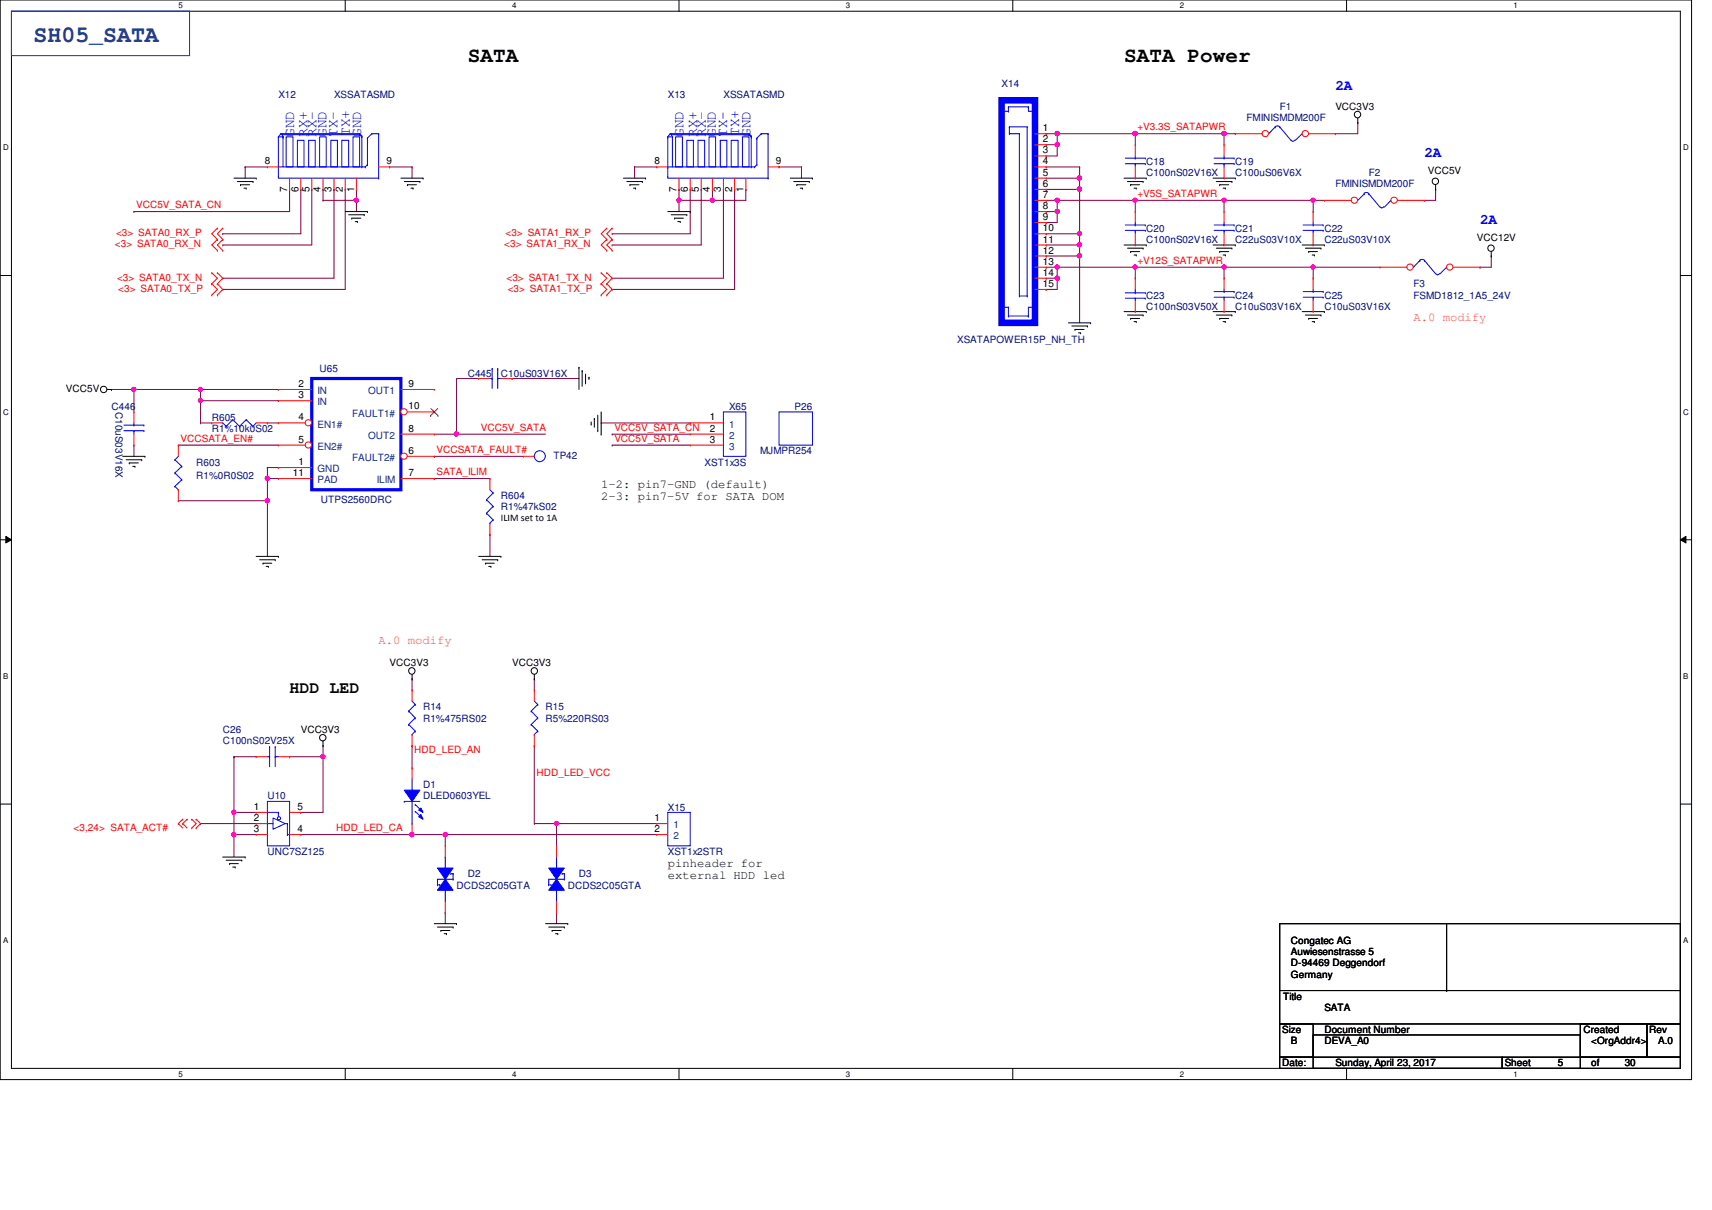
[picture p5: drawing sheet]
<svg xmlns="http://www.w3.org/2000/svg" width="297mm" height="210mm" viewBox="0 0 297 210" stroke-linecap="round" stroke-linejoin="round" font-family="sans-serif">
<path d="M0 0h293.5v187.3h-293.5zM2 1.9h289.5v183.4h-289.5z" fill="none" stroke="#000" stroke-width=".17"/>
<g fill="#fff">
<path d="M30.9 .2h.8v1.5h-.8z"/>
<path d="M30.9 185.5h.8v1.6h-.8z"/>
</g>
<path d="M59.9 0v1.9M59.9 185.3v2" fill="none" stroke="#000" stroke-width=".17"/>
<g fill="#fff">
<path d="M88.9 .2h.7v1.5h-.7z"/>
<path d="M88.9 185.5h.7v1.6h-.7z"/>
</g>
<path d="M117.8 0v1.9M117.8 185.3v2" fill="none" stroke="#000" stroke-width=".17"/>
<g fill="#fff">
<path d="M146.8 .2h.7v1.5h-.7z"/>
<path d="M146.8 185.5h.7v1.6h-.7z"/>
</g>
<path d="M175.7 0v1.9M175.7 185.3v2" fill="none" stroke="#000" stroke-width=".17"/>
<g fill="#fff">
<path d="M204.7 .2h.7v1.5h-.7z"/>
<path d="M204.7 185.5h.7v1.6h-.7z"/>
</g>
<path d="M233.6 0v1.9M233.6 185.3v2" fill="none" stroke="#000" stroke-width=".17"/>
<g fill="#fff">
<path d="M262.6 .2h.8v1.5h-.8z"/>
<path d="M262.6 185.5h.8v1.6h-.8z"/>
<path d="M.5 24.8h1v1.6h-1z"/>
<path d="M292.1 24.8h.9v1.6h-.9z"/>
<path d="M.5 70.7h1v1.5h-1z"/>
<path d="M292.1 70.7h.9v1.5h-.9z"/>
</g>
<path d="M0 47.8h2M291.5 47.8h2" fill="none" stroke="#000" stroke-width=".17"/>
<g fill="#fff">
<path d="M.5 116.5h.9v1.6h-.9z"/>
<path d="M292.1 116.5h.8v1.6h-.8z"/>
</g>
<path d="M0 93.6h2M1 93l1 .6-1 .6zM291.5 93.6l1-.6v1.2zM291.5 93.6h2" fill="none" stroke="#000" stroke-width=".17"/>
<path d="M1 93l1 .6-1 .6zM291.5 93.6l1-.6v1.2z" fill="#000"/>
<g fill="#fff">
<path d="M.5 162.4h.9v1.5h-.9z"/>
<path d="M292.1 162.4h.8v1.5h-.8z"/>
</g>
<path d="M0 139.5h2M291.5 139.5h2" fill="none" stroke="#000" stroke-width=".17"/>
<path d="M2 1.9h30.9v7.8h-30.9z" fill="none" stroke="#004080" stroke-width=".17"/>
<path d="M40.6 144.8h.1M40.6 140.9h.1M40.6 140.9v7.8M40.6 140.9h3.8M40.6 144.8h3.8" fill="none" stroke="#800040" stroke-width=".17"/>
<circle cx="40.6" cy="144.8" r=".38" fill="#f0f"/>
<circle cx="40.6" cy="144.8" r=".38" fill="none" stroke="#f0f" stroke-width=".17"/>
<circle cx="40.6" cy="140.9" r=".37" fill="#f0f"/>
<circle cx="40.6" cy="140.9" r=".37" fill="none" stroke="#f0f" stroke-width=".17"/>
<g fill="none" stroke="#800040" stroke-width=".17">
<path d="M40.6 131.3h.1M40.6 131.3v9.6M40.6 131.3h3.8M50.2 131.3h.1M50.2 131.3h5.8M56 131.3h.1M56 131.3v9.6h-3.8M92.7 129.4h.1M92.7 129.4v13.5M34.8 142.9h.1M34.8 142.9h9.6M52.2 140.9h.1"/>
<path d="M52.2 144.8h19.3M71.5 144.8h.1M92.7 142.9h.1M92.7 142.9h3.9"/>
</g>
<circle cx="56" cy="131.2" r=".37" fill="#f0f"/>
<circle cx="56" cy="131.2" r=".37" fill="none" stroke="#f0f" stroke-width=".17"/>
<g fill="none" stroke="#800040" stroke-width=".17">
<path d="M42.5 29h.1M42.5 29v1.9M42.5 29h3.9M50.2 32.9h.1M50.2 32.9v3.8M52.2 32.9h.1M52.2 32.9v7.7h-13.6M54.1 32.9h.1M54.1 32.9v9.6h-15.5M56 32.9h.1M56 34.8h.1M56 32.9v1.9"/>
<path d="M58 32.9h.1M58 32.9v15.4h-19.4M59.9 32.9h.1M59.9 32.9v17.3h-21.3M61.8 32.9h.1M61.8 32.9v1.9h-5.8M67.6 29h.1M67.6 29h3.9M71.5 29h.1M71.5 29v1.9M38.6 40.6h.1M38.6 42.5h.1"/>
<path d="M38.6 48.3h.1M38.6 50.2h.1M71.5 117.8h.1M71.5 117.8v1.9M56 129.4h.1M56 129.4v1.9M71.5 129.4h.1M71.5 129.4v3.8"/>
</g>
<circle cx="61.8" cy="34.7" r=".37" fill="#f0f"/>
<circle cx="61.8" cy="34.7" r=".37" fill="none" stroke="#f0f" stroke-width=".17"/>
<path d="M117.8 34.8h.1M117.8 32.9h.1M117.8 34.8h11.6M117.8 32.9v1.9M123.6 32.9h.1M123.6 34.8h.1M123.6 32.9v1.9" fill="none" stroke="#800040" stroke-width=".17"/>
<circle cx="123.6" cy="34.7" r=".37" fill="#f0f"/>
<circle cx="123.6" cy="34.7" r=".37" fill="none" stroke="#f0f" stroke-width=".17"/>
<g fill="none" stroke="#800040" stroke-width=".17">
<path d="M110.1 29h.1M110.1 29v1.9M110.1 29h3.9M117.8 34.8h.1M117.8 34.8v1.9M119.8 32.9h.1M119.8 32.9v7.7h-13.6M121.7 32.9h.1M121.7 32.9v9.6h-15.5M125.5 32.9h.1M125.5 32.9v15.4h-19.3M127.5 32.9h.1"/>
<path d="M127.5 32.9v17.3h-21.3M129.4 32.9h.1M129.4 32.9v1.9M135.2 29h.1M135.2 29h3.9M139.1 29h.1M139.1 29v1.9M106.2 40.6h.1M106.2 42.5h.1M106.2 48.3h.1M106.2 50.2h.1"/>
</g>
<circle cx="117.8" cy="34.7" r=".37" fill="#f0f"/>
<circle cx="117.8" cy="34.7" r=".37" fill="none" stroke="#f0f" stroke-width=".17"/>
<path d="M181.5 42.5h.1M181.5 42.5h5.8M92.7 117.8h.1M92.7 117.8v1.9" fill="none" stroke="#800040" stroke-width=".17"/>
<circle cx="187.3" cy="42.5" r=".38" fill="#f0f"/>
<circle cx="187.3" cy="42.5" r=".38" fill="none" stroke="#f0f" stroke-width=".17"/>
<g fill="none" stroke="#800040" stroke-width=".17">
<path d="M181.5 23.2h.1M181.5 27.1h.1M181.5 23.2h1.9M183.4 25.1h.1M183.4 25.1v2h-1.9M197 34.8h.1M197 34.8h15.4M197 34.8v1.9M212.4 34.8h.1M212.4 34.8v1.9M227.8 34.8h.1M227.8 34.8v1.9"/>
<path d="M227.8 34.8h2M235.6 21.3h.1M235.6 21.3v1.9M181.5 44.4h.1M187.3 40.6h.1M187.3 42.5h.1M187.3 40.6v3.8h-5.8"/>
</g>
<circle cx="183.4" cy="25.1" r=".37" fill="#f0f"/>
<circle cx="183.4" cy="25.1" r=".37" fill="none" stroke="#f0f" stroke-width=".17"/>
<path d="M183.4 23.2h.1M183.4 23.2h13.6" fill="none" stroke="#800040" stroke-width=".17"/>
<circle cx="196.9" cy="23.2" r=".38" fill="#f0f"/>
<circle cx="196.9" cy="23.2" r=".38" fill="none" stroke="#f0f" stroke-width=".17"/>
<circle cx="183.4" cy="23.2" r=".38" fill="#f0f"/>
<circle cx="183.4" cy="23.2" r=".38" fill="none" stroke="#f0f" stroke-width=".17"/>
<g fill="none" stroke="#800040" stroke-width=".17">
<path d="M181.5 25.1h.1M181.5 34.8h.1M181.5 38.6h.1M181.5 25.1h1.9M181.5 34.8h1.9M183.4 36.7h.1M183.4 36.7v1.9h-1.9M197 23.2h.1M197 23.2v1.9M212.4 23.2h.1M212.4 23.2h1.9M212.4 23.2v1.9"/>
<path d="M249.1 32.9h.1M249.1 32.9v1.9"/>
</g>
<circle cx="183.4" cy="36.7" r=".37" fill="#f0f"/>
<circle cx="183.4" cy="36.7" r=".37" fill="none" stroke="#f0f" stroke-width=".17"/>
<path d="M183.4 34.8h.1M183.4 34.8h13.6" fill="none" stroke="#800040" stroke-width=".17"/>
<circle cx="196.9" cy="34.7" r=".37" fill="#f0f"/>
<circle cx="196.9" cy="34.7" r=".37" fill="none" stroke="#f0f" stroke-width=".17"/>
<circle cx="183.4" cy="34.7" r=".37" fill="#f0f"/>
<circle cx="183.4" cy="34.7" r=".37" fill="none" stroke="#f0f" stroke-width=".17"/>
<path d="M181.5 36.7h.1M181.5 36.7h1.9M181.5 46.4h.1M181.5 50.2h.1M181.5 46.4h1.9M183.4 48.3h.1M183.4 48.3v1.9h-1.9M258.7 44.4h.1M258.7 44.4v2" fill="none" stroke="#800040" stroke-width=".17"/>
<circle cx="183.4" cy="48.3" r=".38" fill="#f0f"/>
<circle cx="183.4" cy="48.3" r=".38" fill="none" stroke="#f0f" stroke-width=".17"/>
<path d="M183.4 46.4h.1M183.4 46.4h13.6" fill="none" stroke="#800040" stroke-width=".17"/>
<circle cx="196.9" cy="46.3" r=".37" fill="#f0f"/>
<circle cx="196.9" cy="46.3" r=".37" fill="none" stroke="#f0f" stroke-width=".17"/>
<circle cx="183.4" cy="46.3" r=".37" fill="#f0f"/>
<circle cx="183.4" cy="46.3" r=".37" fill="none" stroke="#f0f" stroke-width=".17"/>
<g fill="none" stroke="#800040" stroke-width=".17">
<path d="M181.5 29h.1M181.5 29h5.8M231.7 23.2h.1M231.7 23.2h3.9M247.1 34.8h.1M247.1 34.8h2M181.5 48.3h.1M183.4 46.4h.1M183.4 46.4v1.9h-1.9M187.3 44.4h.1M187.3 44.4v11.6M256.8 46.4h.1"/>
<path d="M256.8 46.4h1.9"/>
</g>
<circle cx="187.3" cy="44.4" r=".37" fill="#f0f"/>
<circle cx="187.3" cy="44.4" r=".37" fill="none" stroke="#f0f" stroke-width=".17"/>
<path d="M181.5 30.9h.1M181.5 30.9h5.8" fill="none" stroke="#800040" stroke-width=".17"/>
<circle cx="187.3" cy="30.9" r=".37" fill="#f0f"/>
<circle cx="187.3" cy="30.9" r=".37" fill="none" stroke="#f0f" stroke-width=".17"/>
<path d="M181.5 32.9h.1M181.5 32.9h5.8M187.3 29h.1M187.3 29v1.9M197 46.4h.1M197 46.4v1.9M197 46.4h15.4" fill="none" stroke="#800040" stroke-width=".17"/>
<circle cx="187.3" cy="32.8" r=".38" fill="#f0f"/>
<circle cx="187.3" cy="32.8" r=".38" fill="none" stroke="#f0f" stroke-width=".17"/>
<path d="M187.3 30.9h.1M187.3 30.9v2M181.5 40.6h.1M181.5 40.6h5.8M212.4 46.4h.1M212.4 46.4v1.9M227.8 46.4h.1M227.8 46.4h11.6" fill="none" stroke="#800040" stroke-width=".17"/>
<circle cx="187.3" cy="40.5" r=".37" fill="#f0f"/>
<circle cx="187.3" cy="40.5" r=".37" fill="none" stroke="#f0f" stroke-width=".17"/>
<path d="M187.3 32.9h.1M187.3 32.9v7.7M212.4 34.8h.1M212.4 34.8h15.4M227.8 46.4h.1M227.8 46.4v1.9" fill="none" stroke="#800040" stroke-width=".17"/>
<circle cx="227.8" cy="34.7" r=".37" fill="#f0f"/>
<circle cx="227.8" cy="34.7" r=".37" fill="none" stroke="#f0f" stroke-width=".17"/>
<circle cx="212.4" cy="34.7" r=".37" fill="#f0f"/>
<circle cx="212.4" cy="34.7" r=".37" fill="none" stroke="#f0f" stroke-width=".17"/>
<path d="M183.4 34.8h.1M183.4 34.8v1.9M212.4 46.4h.1M212.4 46.4h15.4" fill="none" stroke="#800040" stroke-width=".17"/>
<circle cx="227.8" cy="46.3" r=".37" fill="#f0f"/>
<circle cx="227.8" cy="46.3" r=".37" fill="none" stroke="#f0f" stroke-width=".17"/>
<circle cx="212.4" cy="46.3" r=".37" fill="#f0f"/>
<circle cx="212.4" cy="46.3" r=".37" fill="none" stroke="#f0f" stroke-width=".17"/>
<path d="M197 23.2h.1M197 23.2h15.4" fill="none" stroke="#800040" stroke-width=".17"/>
<circle cx="212.4" cy="23.2" r=".38" fill="#f0f"/>
<circle cx="212.4" cy="23.2" r=".38" fill="none" stroke="#f0f" stroke-width=".17"/>
<path d="M183.4 23.2h.1M183.4 23.2v1.9M77.3 158.3h.1M77.3 144.8h.1M77.3 144.8v1.9M77.3 158.3v1.9M77.3 144.8h36.7M96.6 158.3h.1M96.6 142.9h.1M96.6 142.9v3.8M96.6 158.3v1.9M96.6 142.9h17.4" fill="none" stroke="#800040" stroke-width=".17"/>
<circle cx="96.6" cy="142.8" r=".37" fill="#f0f"/>
<circle cx="96.6" cy="142.8" r=".37" fill="none" stroke="#f0f" stroke-width=".17"/>
<path d="M23.2 36.7h.1M23.2 36.7h27M61.8 34.8h.1M61.8 34.8v1.9M34.8 67.6h.1M34.8 67.6h13.5" fill="none" stroke="#800040" stroke-width=".17"/>
<circle cx="34.8" cy="67.6" r=".38" fill="#f0f"/>
<circle cx="34.8" cy="67.6" r=".38" fill="none" stroke="#f0f" stroke-width=".17"/>
<path d="M34.8 67.6h.1M34.8 67.6v1.9M46.4 81.1h.1M46.4 83h.1M46.4 81.1h1.9M46.4 83v3.9" fill="none" stroke="#800040" stroke-width=".17"/>
<circle cx="46.4" cy="83" r=".37" fill="#f0f"/>
<circle cx="46.4" cy="83" r=".37" fill="none" stroke="#f0f" stroke-width=".17"/>
<path d="M23.2 77.2h.1M23.2 67.6h.1M23.2 67.6v3.9M23.2 77.2v2M23.2 67.6h11.6M34.8 69.5h.1M34.8 69.5h13.5M46.4 83h.1M46.4 81.1h.1M46.4 83h1.9M46.4 81.1v1.9" fill="none" stroke="#800040" stroke-width=".17"/>
<circle cx="34.8" cy="69.5" r=".37" fill="#f0f"/>
<circle cx="34.8" cy="69.5" r=".37" fill="none" stroke="#f0f" stroke-width=".17"/>
<path d="M30.9 77.2h.1M30.9 77.2h17.4M46.4 73.4h.1M46.4 73.4h1.9M30.9 86.9h.1M30.9 86.9h15.5M46.4 86.9h.1M46.4 86.9v9.6M75.3 83h.1M75.3 83h9.7M85 92.7h.1M85 92.7v3.8" fill="none" stroke="#800040" stroke-width=".17"/>
<circle cx="46.4" cy="86.9" r=".38" fill="#f0f"/>
<circle cx="46.4" cy="86.9" r=".38" fill="none" stroke="#f0f" stroke-width=".17"/>
<path d="M19.3 67.6h.1M19.3 67.6h3.9" fill="none" stroke="#800040" stroke-width=".17"/>
<circle cx="23.2" cy="67.6" r=".38" fill="#f0f"/>
<circle cx="23.2" cy="67.6" r=".38" fill="none" stroke="#f0f" stroke-width=".17"/>
<g fill="none" stroke="#800040" stroke-width=".17">
<path d="M34.8 69.5h.1M34.8 73.4h.1M34.8 69.5v3.9M34.8 73.4h1.9M75.3 79.2h.1M75.3 75.3h3.9M75.3 79.2h15.5M79.2 75.3h.1M79.2 65.7h.1M79.2 65.7h3.9M79.2 65.7v9.6M88.9 65.7h.1"/>
<path d="M88.9 65.7h11.6M104.3 73.4h.1M104.3 73.4h15.5M106.2 75.3h.1M106.2 77.2h.1M106.2 75.3h13.6M106.2 77.2h13.6"/>
</g>
<circle cx="79.2" cy="75.3" r=".37" fill="#f0f"/>
<circle cx="79.2" cy="75.3" r=".37" fill="none" stroke="#f0f" stroke-width=".17"/>
<path d="M79.2 75.3h.1M79.2 75.3h15.5M71.5 144.8h5.8M77.3 144.8h.1" fill="none" stroke="#800040" stroke-width=".17"/>
<circle cx="71.5" cy="144.8" r=".38" fill="#f0f"/>
<circle cx="71.5" cy="144.8" r=".38" fill="none" stroke="#f0f" stroke-width=".17"/>
<circle cx="77.3" cy="144.8" r=".38" fill="#f0f"/>
<circle cx="77.3" cy="144.8" r=".38" fill="none" stroke="#f0f" stroke-width=".17"/>
<g fill="none" stroke="#000" stroke-width=".17">
<path d="M40.6 30.9h3.8M41.2 31.5h2.7M41.7 32h.1M41.7 32h1.6M42.3 32.6h.4M42.7 32.6h.1M43.9 31.5h.1M44.4 30.9h.1M59.9 36.7h3.9M60.5 37.3h2.7M61 37.8h.1M61 37.8h1.6"/>
<path d="M61.6 38.4h.4M62 38.4h.1M63.2 37.3h.1M63.8 36.7h.1M69.6 30.9h3.8M70.1 31.5h2.8M70.7 32h.1M70.7 32h1.6M71.3 32.6h.4M71.7 32.6h.1M72.9 31.5h.1M73.4 30.9h.1"/>
<path d="M108.2 30.9h3.8M108.8 31.5h2.7M109.3 32h.1M109.3 32h1.6M109.9 32.6h.4M110.3 32.6h.1M111.5 31.5h.1M112 30.9h.1M115.9 36.7h3.9M116.5 37.3h2.7M117 37.8h.1M117 37.8h1.6"/>
<path d="M117.6 38.4h.4M118 38.4h.1M119.2 37.3h.1M119.8 36.7h.1M137.1 30.9h3.9M137.7 31.5h2.7M138.3 32h.1M138.3 32h1.5M138.8 32.6h.4M139.2 32.6h.1M140.4 31.5h.1M141 30.9h.1"/>
<path d="M195 30.9h3.9M195.6 31.5h2.7M196.2 32h.1M196.2 32h1.5M196.8 32.6h.3M197.1 32.6h.1M198.3 31.5h.1M198.9 30.9h.1M210.5 30.9h3.8M211 31.5h2.7M211.6 32h.1M211.6 32h1.6"/>
<path d="M212.2 32.6h.4M212.6 32.6h.1M213.7 31.5h.1M214.3 30.9h.1M235.6 21.3h.1M235.6 20.5v.8M249.1 32.9h.1M249.1 32v.9M185.4 56h3.8M186 56.6h2.7M186.5 57.1h.1M186.5 57.1h1.6"/>
<path d="M187.1 57.7h.4M187.5 57.7h.1M188.7 56.6h.1M189.2 56h.1M195 54.1h3.9M195 42.5h3.9M195.6 54.7h2.7M195.6 43.1h2.7M196.2 55.2h.1M196.2 43.6h.1M196.2 55.2h1.5M196.2 43.6h1.5"/>
<path d="M196.8 55.8h.3M196.8 44.2h.3M197.1 55.8h.1M197.1 44.2h.1M198.3 54.7h.1M198.3 43.1h.1M198.9 54.1h.1M198.9 42.5h.1M210.5 54.1h3.8M210.5 42.5h3.8M211 54.7h2.7M211 43.1h2.7"/>
<path d="M211.6 55.2h.1M211.6 43.6h.1M211.6 55.2h1.6M211.6 43.6h1.6M212.2 55.8h.4M212.2 44.2h.4M212.6 55.8h.1M212.6 44.2h.1M213.7 54.7h.1M213.7 43.1h.1M214.3 54.1h.1M214.3 42.5h.1"/>
<path d="M225.9 54.1h3.9M225.9 42.5h3.9M226.5 54.7h2.7M226.5 43.1h2.7M227.1 55.2h.1M227.1 43.6h.1M227.1 55.2h1.5M227.1 43.6h1.5M227.7 55.8h.3M227.7 44.2h.3M228 55.8h.1M228 44.2h.1"/>
<path d="M229.2 54.7h.1M229.2 43.1h.1M229.8 54.1h.1M229.8 42.5h.1M258.7 44.4h.1M258.7 43.6v.8M18.6 67.6h.7M19.3 67.6h.1M21.3 79.2h3.8M21.9 79.8h2.7M24.6 79.8h.1M25.1 79.2h.1"/>
<path d="M100.5 63.7h.1M100.5 63.7v3.9M101 64.3h.1M101 64.3v2.7M101.6 66.4h.1M101.6 64.9v1.5M102.2 65.4h.1M102.2 65.4v.4M102.6 73.6h.1M102.6 73.2v.4M103.1 72.6h.1M103.1 72.6v1.5"/>
<path d="M103.7 74.7h.1M103.7 72v2.7M104.3 75.3h.1M104.3 71.5v3.8M22.4 80.3h.1M22.4 80.3h1.6M23 80.9h.4M23.4 80.9h.1M44.4 96.5h3.9M45 97.1h2.7M45.6 97.7h.1M45.6 97.7h1.6"/>
<path d="M46.2 98.3h.4M46.6 98.3h.1M47.7 97.1h.1M48.3 96.5h.1M83.1 96.5h3.8M83.6 97.1h2.8M84.2 97.7h.1M84.2 97.7h1.6M84.8 98.3h.4M85.2 98.3h.1M86.4 97.1h.1M86.9 96.5h.1"/>
<path d="M71.5 117.8h.1M71.5 117v.8M92.7 117.8h.1M92.7 117v.8M56 129.4h.1M56 128.6v.8M38.6 148.7h3.9M39.2 149.2h2.7M39.8 149.8h.1M39.8 149.8h1.6M40.4 150.4h.4M40.8 150.4h.1"/>
<path d="M41.9 149.2h.1M42.5 148.7h.1M75.3 160.2h3.9M75.9 160.8h2.7M76.5 161.4h.1M76.5 161.4h1.6M77.1 162h.4M77.5 162h.1M78.6 160.8h.1M79.2 160.2h.1M94.7 160.2h3.8M95.2 160.8h2.7"/>
<path d="M95.8 161.4h.1M95.8 161.4h1.6M96.4 162h.4M96.8 162h.1M97.9 160.8h.1M98.5 160.2h.1M222 160.2h69.5v11.6h-69.5zM222 171.8h69.5v5.8h-69.5zM222 177.6h5.8v5.8h-5.8zM227.8 179.5h46.4v5.8h-46.4zM251 171.8h.1M251 160.2v11.6"/>
<path d="M274.2 177.6h11.5v5.8h-11.5zM285.7 177.6h5.8v5.8h-5.8zM222 183.4h38.6v1.9h-38.6zM260.6 183.4h30.9v1.9h-30.9z"/>
<circle cx="235.5" cy="19.9" r=".56"/>
<circle cx="249" cy="31.4" r=".56"/>
<circle cx="258.7" cy="43" r=".56"/>
<circle cx="18" cy="67.6" r=".56"/>
<circle cx="71.4" cy="116.4" r=".56"/>
<circle cx="92.7" cy="116.4" r=".56"/>
<circle cx="56" cy="128" r=".56"/>
</g>
<g fill="none" stroke="#f00" stroke-width=".17">
<path d="M37.7 39.6h.1M37.7 39.6l-1 1 1 .9M38.6 39.6h.1M38.6 39.6l-.9 1 .9 .9M105.3 39.6h.1M105.3 39.6l-1 1 1 .9M106.2 39.6h.1M106.2 39.6l-.9 1 .9 .9M114 29h.1M114 29h1.9M117.8 32.9h.1M117.8 30.9v2"/>
<path d="M119.8 32.9h.1M119.8 30.9v2M121.7 32.9h.1M121.7 30.9v2M123.6 32.9h.1M123.6 30.9v2M125.5 32.9h.1M125.5 30.9v2M127.5 32.9h.1M127.5 30.9v2M129.4 32.9h.1M129.4 30.9v2"/>
<path d="M133.3 29h1.9M135.2 29h.1M197 36.7h.1M197 36.7v1.9M36.7 49.2h.1M36.7 51.2h.1M36.7 47.3h.1M36.7 49.2l1 1-1 1M36.7 47.3l1 1-1 .9M37.7 41.5h.1M37.7 43.4h.1M37.7 51.2h.1"/>
<path d="M37.7 49.2h.1M37.7 47.3h.1M37.7 41.5l-1 1 1 .9M37.7 49.2l.9 1-.9 1M37.7 47.3l.9 1-.9 .9M38.6 41.5h.1M38.6 43.4h.1M38.6 41.5l-.9 1 .9 .9M104.3 49.2h.1M104.3 51.2h.1M104.3 47.3h.1M104.3 49.2l1 1-1 1"/>
<path d="M104.3 47.3l1 1-1 .9M105.3 51.2h.1M105.3 49.2h.1M105.3 47.3h.1M105.3 41.5h.1M105.3 43.4h.1M105.3 49.2l.9 1-.9 1M105.3 47.3l.9 1-.9 .9M105.3 41.5l-1 1 1 .9M106.2 41.5h.1M106.2 43.4h.1M106.2 41.5l-.9 1 .9 .9"/>
<path d="M197 42.5h.1M197 40.6v1.9M30.9 142.9h.1M30.9 142.9l.8 .7M31.7 142.1h.1M31.7 142.9h.1M31.7 142.1l-.8 .8M31.7 142.9l.8 .7M32.5 142.1h.1M32.5 142.1l-.8 .8M33.3 143.6h.1M33.3 142.1h.1"/>
<path d="M33.3 142.1l.7 .8-.7 .7M34 143.6h.1M34 142.1h.1M34 142.1l.8 .8-.8 .7"/>
</g>
<g fill="none" stroke="#00f" stroke-width=".17">
<path d="M115.9 29h.1M115.9 30.7h.1M115.9 23.7h.1M115.9 30.9h17.4M115.9 29h15M115.9 23.7v7M115.9 23.7h.8M116.3 23.2h.1M116.3 23.2h13.7M116.3 23.2l-.4 .5M116.5 23.2h.1M116.5 23.2l.2 .5"/>
<path d="M116.5 23.4h13.5M116.7 23.7h.1M116.7 23.7v5.3M117.2 23.7h1.2v5.3h-1.2zM119.2 24.3h1.1v4.7h-1.1zM121.1 24.3h1.2v4.7h-1.2zM123 23.7h1.2v5.3h-1.2zM125 24.3h1.1v4.7h-1.1zM126.9 24.3h1.2v4.7h-1.2zM128.8 23.7h1.2v5.3h-1.2zM130 23.2h.1M130 23.4h.1"/>
<path d="M130 23.2l.3 .4M130 23.4l.3 .3M130.3 23.6h.1M130.3 29h.1M130.3 23.7h.1M130.3 23.6v5.4M130.9 29h.1M131.3 24h.1M131.3 28.6h.1M131.3 24v4.6M131.3 28.6l-.4 .4M132.1 23.2h.1"/>
<path d="M132.1 23.2h1.2M132.1 23.2l-.8 .8M133.3 30.9h.1M133.3 23.2h.1M133.3 23.2v7.7M195.2 40h3.5M195.2 39h3.5M197 39h.1M197 40h.1M197 38.6v.4M197 40v.6M198.7 40h.1"/>
<path d="M198.7 39h.1M75.9 153.5h.1M77.3 154.4h.1M77.3 148.7h.1M77.3 148.7v1.9M77.3 154.4v2M78.6 152.5h.1M78.6 151.6h.1M78.6 152.5h-2.7v1M78.6 151.6v.9"/>
</g>
<path d="M77.3 152.5l1.3 1.9h-2.7z" fill-rule="evenodd" fill="#00f"/>
<path d="M75.9 153.5h.4M76.3 153.5h.1M77.3 152.5l1.3 1.9h-2.7zM78.2 151.6h.1M78.2 151.6h.4" fill="none" stroke="#00f" stroke-width=".17"/>
<path d="M75.9 150.6h2.7l-1.3 1.9z" fill-rule="evenodd" fill="#00f"/>
<g fill="none" stroke="#00f" stroke-width=".17">
<path d="M226.1 40h3.5M226.1 39h3.5M227.8 39h.1M227.8 40h.1M227.8 38.6v.4M227.8 40v.6M229.6 40h.1M229.6 39h.1M195.2 50.8h3.5M195.2 51.7h3.5M197 51.7h.1M197 50.8h.1"/>
<path d="M197 50.2v.6M197 51.7v.5M198.7 50.8h.1M198.7 51.7h.1M46.4 139h3.8v7.7h-3.8zM46.4 142.9h.1M46.4 140.9h.1M46.4 142.9h1M46.4 140.9h1.9M47.4 141.9l2.1 1-2.1 .9zM48.3 140.9h.1M48.3 140.9v.8"/>
<path d="M49.5 142.9h.4M49.9 142.9h.1M49.9 144.8h.1M49.9 142.9v1.9M49.9 144.8h.3M50.2 144.8h.1M75.9 150.6h2.7l-1.3 1.9z"/>
<circle cx="48.4" cy="142" r=".29"/>
</g>
<g fill="none" stroke="#f00" stroke-width=".17">
<path d="M227.8 36.7h.1M227.8 36.7v1.9M197 54.1h.1M197 48.3h.1M197 48.3v1.9M197 52.2v1.9M227.8 42.5h.1M227.8 40.6v1.9M48.3 67.6h.1M48.3 69.5h.1M48.3 67.6h5.8M48.3 69.5h5.8"/>
<path d="M48.3 81.1h.1M48.3 81.1h5.8M44.4 140.9h.1M44.4 142.9h.1M44.4 144.8h.1M44.4 140.9h2M44.4 142.9h2M44.4 144.8h2M50.2 140.9h2M50.2 144.8h2M52.2 144.8h.1M52.2 140.9h.1"/>
<path d="M77.3 158.3h.1M77.3 146.7h.1M77.3 146.7v2M77.3 156.4v1.9"/>
</g>
<path d="M54.1 65.7h15.5v19.3h-15.5z" fill="none" stroke="#00f" stroke-width=".55"/>
<circle cx="53.5" cy="73.3" r=".55" fill="#fff"/>
<g fill="none" stroke="#f00" stroke-width=".17">
<path d="M48.3 73.4h.1M48.3 73.4h4.7"/>
<circle cx="53.5" cy="73.3" r=".55"/>
</g>
<circle cx="53.5" cy="77.2" r=".55" fill="#fff"/>
<g fill="none" stroke="#f00" stroke-width=".17">
<path d="M48.3 77.2h.1M48.3 77.2h4.7"/>
<circle cx="53.5" cy="77.2" r=".55"/>
</g>
<circle cx="70.1" cy="79.1" r=".55" fill="#fff"/>
<g fill="none" stroke="#f00" stroke-width=".17">
<path d="M69.6 75.3h5.7M69.6 67.6h5.7M70.7 79.2h4.6M75.3 79.2h.1M75.3 75.3h.1M75.3 67.6h.1M69.6 83h5.7M75.3 83h.1"/>
<circle cx="70.1" cy="79.1" r=".55"/>
</g>
<circle cx="70.1" cy="71.4" r=".55" fill="#fff"/>
<g fill="none" stroke="#f00" stroke-width=".17">
<path d="M70.7 71.5h4.6M75.3 71.5h.1M83.1 65.7h.1M83.1 65.7h1.9M86.9 65.7h2M88.9 65.7h.1M48.3 83h.1M48.3 83h5.8"/>
<circle cx="70.1" cy="71.4" r=".55"/>
</g>
<path d="M74.7 72.1h.1M74.8 70.9l1.2 1.2M75.9 70.9l-1.2 1.2M76 72.1h.1" fill="none" stroke="#804000" stroke-width=".17"/>
<g fill="none" stroke="#00f" stroke-width=".17">
<path d="M221.2 22l.5-.2 .3 .2M221.3 22h.1M221.3 22l-1.2 1.2M222 22h.1M222 22l2 2.3M224 24.3l.3 .2 .4-.2M225.9 23.2h.1M225.9 23.2l-1.2 1.1M85 65.7h.4M85.4 65.7h.1M85.4 63.9h.1M85.4 63.9v3.5"/>
<path d="M86.4 63.9h.1M86.4 65.7h.1M86.4 65.7h.5M86.4 63.9v3.5"/>
</g>
<circle cx="219.5" cy="23.2" r=".55" fill="#fff"/>
<g fill="none" stroke="#f00" stroke-width=".17">
<path d="M214.3 23.2h.1M214.3 23.2h4.7"/>
<circle cx="219.5" cy="23.2" r=".55"/>
</g>
<circle cx="226.5" cy="23.2" r=".55" fill="#fff"/>
<g fill="none" stroke="#f00" stroke-width=".17">
<path d="M212.4 36.7h.1M212.4 36.7v1.9M227.1 23.2h4.6M231.7 23.2h.1M212.4 42.5h.1M212.4 40.6v1.9M119.8 73.4h.1M119.8 75.3h.1M119.8 77.2h.1M119.8 73.4h5.7M119.8 75.3h5.7M119.8 77.2h5.7"/>
<circle cx="226.5" cy="23.2" r=".55"/>
</g>
<g fill="none" stroke="#00f" stroke-width=".17">
<path d="M210.6 40h3.5M210.6 39h3.5M212.4 39h.1M212.4 40h.1M212.4 38.6v.4M212.4 40v.6M214.1 40h.1M214.1 39h.1M125.5 71.5h3.9v7.7h-3.9zM70.1 139h.1M70.1 139h2.8M71.5 137.1h.1"/>
<path d="M71.5 135.1v2M71.5 139v3.9M71.5 142.9h.1"/>
</g>
<path d="M70.1 137.1h2.8l-1.4 1.9z" fill-rule="evenodd" fill="#00f"/>
<path d="M70.1 137.1h2.8l-1.4 1.9z" fill="none" stroke="#00f" stroke-width=".17"/>
<path d="M73 141.3l.4 .8-.8-.4z" fill-rule="evenodd" fill="#00f"/>
<path d="M73 141.3l.4 .8-.8-.4z" fill="none" stroke="#00f" stroke-width=".17"/>
<path d="M72.6 140.5l.4-.3 .4 .7z" fill-rule="evenodd" fill="#00f"/>
<g fill="none" stroke="#00f" stroke-width=".17">
<path d="M236.6 33.5a.68 .68 0 0 1 .9 .1M236.7 33.6h.1M236.7 33.6l-1.1 1.2M237.5 33.6h.1M237.5 33.6l1.9 2.3M240.1 35.9l-.3 .2-.3-.2M241.3 34.8h.1M241.3 34.8l-1.1 1.1M72 139.6h.1M72 139.6l1.2 1.2M72 140.8h.1M72 140.8l1.2 1.1"/>
<path d="M72.6 140.5l.4-.3 .4 .7z"/>
<circle cx="93.7" cy="79.1" r=".95"/>
</g>
<path d="M90.8 79.2h.1M90.8 79.2h1.9M71.5 133.2h.1M71.5 133.2v1.9M71.5 144.8h.1M71.5 142.9v1.9" fill="none" stroke="#f00" stroke-width=".17"/>
<circle cx="235" cy="34.7" r=".55" fill="#fff"/>
<g fill="none" stroke="#f00" stroke-width=".17">
<path d="M229.8 34.8h.1M229.8 34.8h4.6"/>
<circle cx="235" cy="34.7" r=".55"/>
</g>
<circle cx="241.9" cy="34.7" r=".55" fill="#fff"/>
<g fill="none" stroke="#f00" stroke-width=".17">
<path d="M242.5 34.8h4.6M247.1 34.8h.1M212.4 48.3h.1M212.4 54.1h.1M212.4 48.3v1.9M212.4 52.2v1.9"/>
<circle cx="241.9" cy="34.7" r=".55"/>
</g>
<g fill="none" stroke="#00f" stroke-width=".17">
<path d="M210.6 51.6h3.5M210.6 50.6h3.5M212.4 50.6h.1M212.4 51.6h.1M212.4 50.2v.4M212.4 51.6v.6M214.1 51.6h.1M214.1 50.6h.1M135.2 71.5h5.8v5.7h-5.8zM95.2 153.5h.1M96.6 154.4h.1M96.6 148.7h.1"/>
<path d="M96.6 148.7v1.9M96.6 154.4v2M97.9 152.5h.1M97.9 151.6h.1M97.9 152.5h-2.7v1M97.9 151.6v.9"/>
</g>
<path d="M96.6 152.5l1.3 1.9h-2.7z" fill-rule="evenodd" fill="#00f"/>
<path d="M95.2 153.5h.4M95.6 153.5h.1M96.6 152.5l1.3 1.9h-2.7zM97.5 151.6h.1M97.5 151.6h.4" fill="none" stroke="#00f" stroke-width=".17"/>
<path d="M95.2 150.6h2.7l-1.3 1.9z" fill-rule="evenodd" fill="#00f"/>
<g fill="none" stroke="#00f" stroke-width=".17">
<path d="M210.6 28.4h3.5M210.6 27.4h3.5M212.4 27.4h.1M212.4 28.4h.1M212.4 27.1v.3M212.4 28.4v.6M214.1 28.4h.1M214.1 27.4h.1M226.1 51.6h3.5M226.1 50.6h3.5M227.8 50.6h.1M227.8 51.6h.1"/>
<path d="M227.8 50.2v.4M227.8 51.6v.6M229.6 51.6h.1M229.6 50.6h.1M246.3 45.1l.4-.1 .4 .1M246.4 45.2h.1M246.4 45.2l-1.2 1.2M247.1 45.2h.1M247.1 45.2l2 2.3M249.1 47.5l.3 .2 .4-.2M251 46.4h.1M251 46.4l-1.2 1.1"/>
<path d="M38.6 73.4h.1M38.6 73.4l.6 .6M39.2 74h.1M40.4 72.8h.1M40.4 72.8l1.2 1.2M40.4 72.8l-1.2 1.2M41.6 74h.1M42.7 72.8h.1M42.7 72.8l1.2 1.2M42.7 72.8l-1.1 1.2M43.9 74h.1M44.4 73.4l-.5 .6"/>
<path d="M84.4 86.7h.1M84.4 89h.1M84.4 86.7l1.2 1.1M84.4 89l1.2 1.2M85 90.8h.1M85 85l.6 .5M85.6 85.5h.1M85.6 87.8h.1M85.6 90.2h.1M85.6 85.5l-1.2 1.2M85.6 87.8l-1.2 1.2M85.6 90.2l-.6 .6"/>
<path d="M92.2 123.4h.1M92.2 125.7h.1M92.2 123.4l1.1 1.1M92.2 125.7l1.1 1.1M92.7 127.4h.1M92.7 121.6l.6 .6M93.3 122.2h.1M93.3 124.5h.1M93.3 126.8h.1M93.3 122.2l-1.1 1.2M93.3 124.5l-1.1 1.2M93.3 126.8l-.6 .6"/>
<path d="M95.2 150.6h2.7l-1.3 1.9zM115.9 140.9h3.9v5.8h-3.9z"/>
</g>
<g fill="none" stroke="#f00" stroke-width=".17">
<path d="M212.4 25.1h.1M212.4 30.9h.1M212.4 25.1v2M212.4 29v1.9M227.8 48.3h.1M227.8 54.1h.1M227.8 48.3v1.9M227.8 52.2v1.9M36.7 73.4h.1M36.7 73.4h1.9M44.4 73.4h2M46.4 73.4h.1"/>
<path d="M85 83h.1M85 92.7h.1M85 83v2M85 90.8v1.9M92.7 119.7h.1M92.7 119.7v1.9M92.7 129.4h.1M92.7 127.4v2M96.6 158.3h.1M96.6 146.7h.1M96.6 146.7v2M96.6 156.4v1.9"/>
<path d="M114 142.9h.1M114 144.8h.1M114 142.9h1.9M114 144.8h1.9"/>
</g>
<circle cx="244.6" cy="46.3" r=".55" fill="#fff"/>
<g fill="none" stroke="#f00" stroke-width=".17">
<path d="M239.4 46.4h.1M239.4 46.4h4.7"/>
<circle cx="244.6" cy="46.3" r=".55"/>
</g>
<circle cx="251.5" cy="46.3" r=".55" fill="#fff"/>
<g fill="none" stroke="#f00" stroke-width=".17">
<path d="M46.4 29h.1M46.4 29h1.9M50.2 32.9h.1M50.2 30.9v2M52.2 32.9h.1M52.2 30.9v2M54.1 32.9h.1M54.1 30.9v2M56 32.9h.1M56 30.9v2M58 32.9h.1M58 30.9v2"/>
<path d="M59.9 32.9h.1M59.9 30.9v2M61.8 32.9h.1M61.8 30.9v2M65.7 29h1.9M67.6 29h.1M179.6 23.2h1.9M179.6 25.1h1.9M179.6 27.1h1.9M179.6 29h1.9M179.6 30.9h1.9M179.6 32.9h1.9"/>
<path d="M179.6 34.8h1.9M179.6 36.7h1.9M179.6 38.6h1.9M181.5 23.2h.1M181.5 25.1h.1M181.5 27.1h.1M181.5 29h.1M181.5 30.9h.1M181.5 32.9h.1M181.5 34.8h.1M181.5 36.7h.1M181.5 38.6h.1"/>
<path d="M197 25.1h.1M197 30.9h.1M197 25.1v2M197 29v1.9M179.6 46.4h1.9M179.6 40.6h1.9M179.6 42.5h1.9M179.6 44.4h1.9M179.6 48.3h1.9M179.6 50.2h1.9M181.5 40.6h.1M181.5 42.5h.1"/>
<path d="M181.5 44.4h.1M181.5 46.4h.1M181.5 48.3h.1M181.5 50.2h.1M252.1 46.4h4.7M256.8 46.4h.1M23.2 71.5h.1M23.2 77.2h.1M23.2 71.5v1.9M23.2 75.3v1.9M30.9 77.2h.1M30.9 77.2v2"/>
<path d="M30.9 86.9h.1M30.9 85v1.9M71.5 119.7h.1M71.5 119.7v1.9M44.4 131.3h.1M44.4 131.3h2M48.3 131.3h1.9M50.2 131.3h.1M71.5 129.4h.1M71.5 127.4v2"/>
<circle cx="251.5" cy="46.3" r=".55"/>
</g>
<g fill="none" stroke="#00f" stroke-width=".17">
<path d="M173.8 19.3h1.2M175 19.3h.1M175 18.5h.1M175 18.5v.8M175 18.5h3.4M178.4 18.5h.1M178.4 18.5v.8h1.2M179.6 19.3h.1M48.3 29h.1M48.3 30.7h.1M48.3 23.7h.1M48.3 30.9h17.4"/>
<path d="M48.3 29h15.1M48.3 23.7v7M48.3 23.7h.8M48.7 23.2h.1M48.7 23.2h13.7M48.7 23.2l-.4 .5M48.9 23.2h.1M48.9 23.2l.2 .5M48.9 23.4h13.5M49.1 23.7h.1M49.1 23.7v5.3M49.7 23.7h1.1v5.3h-1.1z"/>
<path d="M51.6 24.3h1.1v4.7h-1.1zM53.5 24.3h1.2v4.7h-1.2zM55.5 23.7h1.1v5.3h-1.1zM57.4 24.3h1.1v4.7h-1.1zM59.3 24.3h1.2v4.7h-1.2zM61.3 23.7h1.1v5.3h-1.1zM62.4 23.2h.1M62.4 23.4h.1M62.4 23.2l.4 .4M62.4 23.4l.4 .3M62.8 23.6h.1M62.8 29h.1"/>
<path d="M62.8 23.7h.1M62.8 23.6v5.4M63.4 29h.1M63.8 24h.1M63.8 28.6h.1M63.8 24v4.6M63.8 28.6l-.4 .4M64.5 23.2h.1M64.5 23.2h1.2M64.5 23.2l-.7 .8M65.7 30.9h.1M65.7 23.2h.1"/>
<path d="M65.7 23.2v7.7M175.1 23.2h.1M175.1 22h.1M175.1 22h3.1M175.1 23.2h1.8M175.1 22v1.2M176.9 23.2h.1M176.9 23.2v28.2M178.2 22h.1M178.2 22v29.4M195.2 28.4h3.5M195.2 27.4h3.5"/>
<path d="M197 27.4h.1M197 28.4h.1M197 27.1v.3M197 28.4v.6M198.7 28.4h.1M198.7 27.4h.1M173.8 53.3h1.2M175 53.3h.1M175 54.8h.1M175 53.3v1.5M175 54.8h3.4M176.9 51.4h.1"/>
<path d="M176.9 51.4h1.3M178.2 51.4h.1M178.4 54.8h.1M179.6 53.3h.1M179.6 53.3h-1.2v1.5M21.5 74.7h3.5M21.5 73.7h3.5M23.2 73.7h.1M23.2 74.7h.1M23.2 73.4v.3M23.2 74.7v.6M25 74.7h.1"/>
<path d="M25 73.7h.1M30.3 79.8h.1M30.3 79.8l1.2 1.1M30.9 79.2l-.6 .6M30.3 82h.1M30.3 84.4h.1M30.3 82l1.2 1.2M30.3 84.4l.6 .6M30.9 85h.1M31.5 80.9h.1M31.5 83.2h.1M31.5 80.9l-1.2 1.1"/>
<path d="M31.5 83.2l-1.2 1.2M46.4 131.3h.4M46.8 131.3h.1M46.8 129.5h.1M46.8 129.5v3.5M47.7 129.5h.1M47.7 131.3h.1M47.7 131.3h.6M47.7 129.5v3.5M70.9 123.4h.1M70.9 125.7h.1M70.9 123.4l1.1 1.1"/>
<path d="M70.9 125.7l1.1 1.1M71.5 127.4h.1M71.5 121.6l.5 .6M72 122.2h.1M72 124.5h.1M72 126.8h.1M72 122.2l-1.1 1.2M72 124.5l-1.1 1.2M72 126.8l-.5 .6"/>
</g>
<path d="M173.8 17.4h5.8v38.6h-5.8z" fill="none" stroke="#00f" stroke-width="1.1"/>
<circle cx="40.6" cy="144.8" r=".38" fill="#f0f"/>
<circle cx="40.6" cy="144.8" r=".38" fill="none" stroke="#f0f" stroke-width=".17"/>
<circle cx="40.6" cy="140.9" r=".37" fill="#f0f"/>
<circle cx="40.6" cy="140.9" r=".37" fill="none" stroke="#f0f" stroke-width=".17"/>
<circle cx="56" cy="131.2" r=".37" fill="#f0f"/>
<circle cx="56" cy="131.2" r=".37" fill="none" stroke="#f0f" stroke-width=".17"/>
<circle cx="61.8" cy="34.7" r=".37" fill="#f0f"/>
<circle cx="61.8" cy="34.7" r=".37" fill="none" stroke="#f0f" stroke-width=".17"/>
<circle cx="123.6" cy="34.7" r=".37" fill="#f0f"/>
<circle cx="123.6" cy="34.7" r=".37" fill="none" stroke="#f0f" stroke-width=".17"/>
<circle cx="117.8" cy="34.7" r=".37" fill="#f0f"/>
<circle cx="117.8" cy="34.7" r=".37" fill="none" stroke="#f0f" stroke-width=".17"/>
<circle cx="187.3" cy="42.5" r=".38" fill="#f0f"/>
<circle cx="187.3" cy="42.5" r=".38" fill="none" stroke="#f0f" stroke-width=".17"/>
<circle cx="183.4" cy="25.1" r=".37" fill="#f0f"/>
<circle cx="183.4" cy="25.1" r=".37" fill="none" stroke="#f0f" stroke-width=".17"/>
<circle cx="196.9" cy="23.2" r=".38" fill="#f0f"/>
<circle cx="196.9" cy="23.2" r=".38" fill="none" stroke="#f0f" stroke-width=".17"/>
<circle cx="183.4" cy="23.2" r=".38" fill="#f0f"/>
<circle cx="183.4" cy="23.2" r=".38" fill="none" stroke="#f0f" stroke-width=".17"/>
<circle cx="183.4" cy="36.7" r=".37" fill="#f0f"/>
<circle cx="183.4" cy="36.7" r=".37" fill="none" stroke="#f0f" stroke-width=".17"/>
<circle cx="196.9" cy="34.7" r=".37" fill="#f0f"/>
<circle cx="196.9" cy="34.7" r=".37" fill="none" stroke="#f0f" stroke-width=".17"/>
<circle cx="183.4" cy="34.7" r=".37" fill="#f0f"/>
<circle cx="183.4" cy="34.7" r=".37" fill="none" stroke="#f0f" stroke-width=".17"/>
<circle cx="183.4" cy="48.3" r=".38" fill="#f0f"/>
<circle cx="183.4" cy="48.3" r=".38" fill="none" stroke="#f0f" stroke-width=".17"/>
<circle cx="196.9" cy="46.3" r=".37" fill="#f0f"/>
<circle cx="196.9" cy="46.3" r=".37" fill="none" stroke="#f0f" stroke-width=".17"/>
<circle cx="183.4" cy="46.3" r=".37" fill="#f0f"/>
<circle cx="183.4" cy="46.3" r=".37" fill="none" stroke="#f0f" stroke-width=".17"/>
<circle cx="187.3" cy="44.4" r=".37" fill="#f0f"/>
<circle cx="187.3" cy="44.4" r=".37" fill="none" stroke="#f0f" stroke-width=".17"/>
<circle cx="187.3" cy="30.9" r=".37" fill="#f0f"/>
<circle cx="187.3" cy="30.9" r=".37" fill="none" stroke="#f0f" stroke-width=".17"/>
<circle cx="187.3" cy="32.8" r=".38" fill="#f0f"/>
<circle cx="187.3" cy="32.8" r=".38" fill="none" stroke="#f0f" stroke-width=".17"/>
<circle cx="187.3" cy="40.5" r=".37" fill="#f0f"/>
<circle cx="187.3" cy="40.5" r=".37" fill="none" stroke="#f0f" stroke-width=".17"/>
<circle cx="227.8" cy="34.7" r=".37" fill="#f0f"/>
<circle cx="227.8" cy="34.7" r=".37" fill="none" stroke="#f0f" stroke-width=".17"/>
<circle cx="212.4" cy="34.7" r=".37" fill="#f0f"/>
<circle cx="212.4" cy="34.7" r=".37" fill="none" stroke="#f0f" stroke-width=".17"/>
<circle cx="227.8" cy="46.3" r=".37" fill="#f0f"/>
<circle cx="227.8" cy="46.3" r=".37" fill="none" stroke="#f0f" stroke-width=".17"/>
<circle cx="212.4" cy="46.3" r=".37" fill="#f0f"/>
<circle cx="212.4" cy="46.3" r=".37" fill="none" stroke="#f0f" stroke-width=".17"/>
<circle cx="212.4" cy="23.2" r=".38" fill="#f0f"/>
<circle cx="212.4" cy="23.2" r=".38" fill="none" stroke="#f0f" stroke-width=".17"/>
<circle cx="96.6" cy="142.8" r=".37" fill="#f0f"/>
<circle cx="96.6" cy="142.8" r=".37" fill="none" stroke="#f0f" stroke-width=".17"/>
<circle cx="34.8" cy="67.6" r=".38" fill="#f0f"/>
<circle cx="34.8" cy="67.6" r=".38" fill="none" stroke="#f0f" stroke-width=".17"/>
<circle cx="46.4" cy="83" r=".37" fill="#f0f"/>
<circle cx="46.4" cy="83" r=".37" fill="none" stroke="#f0f" stroke-width=".17"/>
<circle cx="34.8" cy="69.5" r=".37" fill="#f0f"/>
<circle cx="34.8" cy="69.5" r=".37" fill="none" stroke="#f0f" stroke-width=".17"/>
<circle cx="46.4" cy="86.9" r=".38" fill="#f0f"/>
<circle cx="46.4" cy="86.9" r=".38" fill="none" stroke="#f0f" stroke-width=".17"/>
<circle cx="23.2" cy="67.6" r=".38" fill="#f0f"/>
<circle cx="23.2" cy="67.6" r=".38" fill="none" stroke="#f0f" stroke-width=".17"/>
<circle cx="79.2" cy="75.3" r=".37" fill="#f0f"/>
<circle cx="79.2" cy="75.3" r=".37" fill="none" stroke="#f0f" stroke-width=".17"/>
<circle cx="71.5" cy="144.8" r=".38" fill="#f0f"/>
<circle cx="71.5" cy="144.8" r=".38" fill="none" stroke="#f0f" stroke-width=".17"/>
<circle cx="77.3" cy="144.8" r=".38" fill="#f0f"/>
<circle cx="77.3" cy="144.8" r=".38" fill="none" stroke="#f0f" stroke-width=".17"/>
<text font-size="4" fill="#004080" x="5.8" y="7.3">SH05_SATA</text>
<g font-size="3.6">
<text x="81.1" y="10.8">SATA</text>
<text x="195" y="10.8">SATA Power</text>
</g>
<text font-size="2.9" x="50.2" y="120.2">HDD LED</text>
<g font-size="2.5" fill="#00f">
<text x="231.7" y="15.6">2A</text>
<text x="51.1" y="23.7" transform="rotate(-90 51.1 23.7)">GND</text>
<text x="53.4" y="23.7" transform="rotate(-90 53.4 23.7)">RX+</text>
<text x="54.9" y="23.7" transform="rotate(-90 54.9 23.7)">RX-</text>
<text x="56.6" y="23.7" transform="rotate(-90 56.6 23.7)">GND</text>
<text x="58.6" y="23.7" transform="rotate(-90 58.6 23.7)">TX-</text>
<text x="60.7" y="23.6" transform="rotate(-90 60.7 23.6)">TX+</text>
<text x="62.7" y="23.7" transform="rotate(-90 62.7 23.7)">GND</text>
<text x="118.6" y="23.7" transform="rotate(-90 118.6 23.7)">GND</text>
<text x="120.9" y="23.7" transform="rotate(-90 120.9 23.7)">RX+</text>
<text x="122.5" y="23.7" transform="rotate(-90 122.5 23.7)">RX-</text>
<text x="124.2" y="23.7" transform="rotate(-90 124.2 23.7)">GND</text>
<text x="126.2" y="23.7" transform="rotate(-90 126.2 23.7)">TX-</text>
<text x="128.3" y="23.6" transform="rotate(-90 128.3 23.6)">TX+</text>
<text x="130.2" y="23.7" transform="rotate(-90 130.2 23.7)">GND</text>
<text x="247.1" y="27.2">2A</text>
<text x="256.8" y="38.8">2A</text>
</g>
<g font-size="2.1" fill="#ff8000">
<text x="245.2" y="55.7">A.0 modify</text>
<text x="65.7" y="111.7">A.0 modify</text>
</g>
<g font-size="2.1">
<text x="104.3" y="84.7">1-2: pin7-GND (default)</text>
<text x="104.3" y="86.8">2-3: pin7-5V for SATA DOM</text>
<text x="115.9" y="150.3">pinheader for</text>
<text x="115.9" y="152.4">external HDD led</text>
</g>
<g font-size="1.7" fill="#000080">
<text x="48.3" y="17.1">X12</text>
<text x="58" y="17.1">XSSATASMD</text>
<text x="115.9" y="17.1">X13</text>
<text x="125.5" y="17.1">XSSATASMD</text>
<text x="173.8" y="15.2">X14</text>
<text x="216.3" y="20.9">FMINISMDM200F</text>
<text x="222" y="19">F1</text>
<text x="198.9" y="28.7">C18</text>
<text x="214.3" y="28.7">C19</text>
<text x="198.9" y="30.6">C100nS02V16X</text>
<text x="214.3" y="30.6">C100uS06V6X</text>
<text x="231.7" y="32.5">FMINISMDM200F</text>
<text x="237.5" y="30.6">F2</text>
<text x="198.9" y="40.2">C20</text>
<text x="214.3" y="40.2">C21</text>
<text x="229.8" y="40.2">C22</text>
<text x="198.9" y="42.2">C100nS02V16X</text>
<text x="214.3" y="42.2">C22uS03V10X</text>
<text x="229.8" y="42.2">C22uS03V10X</text>
<text x="198.9" y="51.8">C23</text>
<text x="198.9" y="53.8">C100nS03V50X</text>
<text x="214.3" y="51.8">C24</text>
<text x="214.3" y="53.8">C10uS03V16X</text>
<text x="229.8" y="51.8">C25</text>
<text x="229.8" y="53.8">C10uS03V16X</text>
<text x="245.2" y="49.9">F3</text>
<text x="245.2" y="51.8">FSMD1812_1A5_24V</text>
<text x="166.1" y="59.5">XSATAPOWER15P_NH_TH</text>
<text x="55.5" y="64.6">U65</text>
<text x="81.1" y="65.3">C445</text>
<text x="86.9" y="65.3">C10uS03V16X</text>
<text x="19.3" y="71.1">C446</text>
<text x="20.1" y="71.5" transform="rotate(90 20.1 71.5)">C10uS03V16X</text>
<text x="126.5" y="71.1">X65</text>
<text x="137.9" y="71.1">P26</text>
<text x="36.7" y="73.1">R605</text>
<text x="36.7" y="75">R1%10k0S02</text>
<text x="34" y="80.8">R603</text>
<text x="34" y="83.1">R1%0R0S02</text>
<text x="96" y="79.6">TP42</text>
<text x="122.3" y="80.8">XST1x3S</text>
<text x="131.9" y="78.8">MJMPR254</text>
<text x="55.7" y="87.3">UTPS2560DRC</text>
<text x="86.9" y="86.6">R604</text>
<text x="86.9" y="88.5">R1%47kS02</text>
<text x="73.4" y="123.2">R14</text>
<text x="73.4" y="125.2">R1%475RS02</text>
<text x="94.7" y="123.2">R15</text>
<text x="94.7" y="125.2">R5%220RS03</text>
<text x="38.6" y="127.1">C26</text>
<text x="38.6" y="129">C100nS02V25X</text>
<text x="73.4" y="136.7">D1</text>
<text x="46.4" y="138.7">U10</text>
<text x="73.4" y="138.7">DLED0603YEL</text>
<text x="115.9" y="140.6">X15</text>
<text x="46.4" y="148.3">UNC7SZ125</text>
<text x="115.9" y="148.3">XST1x2STR</text>
<text x="79.2" y="154.1">DCDS2C05GTA</text>
<text x="81.1" y="152.2">D2</text>
<text x="98.5" y="154.1">DCDS2C05GTA</text>
<text x="100.5" y="152.2">D3</text>
</g>
<g font-size="1.7">
<text x="180.9" y="22.8">1</text>
<text x="231.7" y="19">VCC3V3</text>
<text x="46" y="28.5">8</text>
<text x="67.1" y="28.5">9</text>
<text x="113.5" y="28.5">8</text>
<text x="134.6" y="28.5">9</text>
<text x="180.9" y="24.7">2</text>
<text x="180.9" y="26.6">3</text>
<text x="180.9" y="28.5">4</text>
<text x="49.8" y="33.2" transform="rotate(-90 49.8 33.2)">7</text>
<text x="51.8" y="33.2" transform="rotate(-90 51.8 33.2)">6</text>
<text x="53.7" y="33.2" transform="rotate(-90 53.7 33.2)">5</text>
<text x="55.6" y="33.2" transform="rotate(-90 55.6 33.2)">4</text>
<text x="57.5" y="33.2" transform="rotate(-90 57.5 33.2)">3</text>
<text x="59.5" y="33.2" transform="rotate(-90 59.5 33.2)">2</text>
<text x="61.4" y="33.2" transform="rotate(-90 61.4 33.2)">1</text>
<text x="117.4" y="33.2" transform="rotate(-90 117.4 33.2)">7</text>
<text x="119.3" y="33.2" transform="rotate(-90 119.3 33.2)">6</text>
<text x="121.2" y="33.2" transform="rotate(-90 121.2 33.2)">5</text>
<text x="123.2" y="33.2" transform="rotate(-90 123.2 33.2)">4</text>
<text x="125.1" y="33.2" transform="rotate(-90 125.1 33.2)">3</text>
<text x="127" y="33.2" transform="rotate(-90 127 33.2)">2</text>
<text x="129" y="33.2" transform="rotate(-90 129 33.2)">1</text>
<text x="180.9" y="30.5">5</text>
<text x="180.9" y="32.4">6</text>
<text x="180.9" y="34.3">7</text>
<text x="247.7" y="30.2">VCC5V</text>
<text x="180.9" y="36.3">8</text>
<text x="180.9" y="38.2">9</text>
<text x="180.9" y="40.1">10</text>
<text x="256.2" y="41.8">VCC12V</text>
<text x="180.9" y="42.1">11</text>
<text x="180.9" y="44">12</text>
<text x="180.9" y="45.9">13</text>
<text x="180.9" y="47.8">14</text>
<text x="180.9" y="49.8">15</text>
<text x="11.4" y="68">VCC5V</text>
<text x="51.8" y="67.1">2</text>
<text x="51.8" y="69.1">3</text>
<text x="70.9" y="67.1">9</text>
<text x="70.9" y="71">10</text>
<text x="51.8" y="72.9">4</text>
<text x="51.8" y="76.8">5</text>
<text x="70.9" y="74.9">8</text>
<text x="123.2" y="72.9">1</text>
<text x="123.2" y="74.9">2</text>
<text x="123.2" y="76.8">3</text>
<text x="50.8" y="82.6">11</text>
<text x="51.8" y="80.7">1</text>
<text x="70.9" y="78.7">6</text>
<text x="70.9" y="82.6">7</text>
<text x="86.9" y="90.5">ILIM set to 1A</text>
<text x="67.6" y="115.5">VCC3V3</text>
<text x="88.9" y="115.5">VCC3V3</text>
<text x="52.2" y="127.1">VCC3V3</text>
<text x="44.1" y="140.5">1</text>
<text x="44.1" y="142.5">2</text>
<text x="51.6" y="140.5">5</text>
<text x="113.5" y="142.5">1</text>
<text x="44.1" y="144.4">3</text>
<text x="51.6" y="144.4">4</text>
<text x="113.5" y="144.4">2</text>
<text x="224" y="163.8">Congatec AG</text>
<text x="224" y="165.7">Auwiesenstrasse 5</text>
<text x="224" y="167.6">D-94469 Deggendorf</text>
<text x="222.6" y="173.4">Title</text>
<text x="224" y="169.6">Germany</text>
<text x="222.5" y="179.2">Size</text>
<text x="229.8" y="179.2">Document Number</text>
<text x="229.8" y="175.3">SATA</text>
<text x="274.7" y="179.2">Created</text>
<text x="286.1" y="179.2">Rev</text>
<text x="222.5" y="185">Date:</text>
<text x="224" y="181.1">B</text>
<text x="229.8" y="181.1">DEVA_A0</text>
<text x="231.7" y="185">Sunday, April 23, 2017</text>
<text x="261.1" y="185">Sheet</text>
<text x="270.3" y="185">5</text>
<text x="276.1" y="181.1">&lt;OrgAddr4&gt;</text>
<text x="276.1" y="185">of</text>
<text x="281.9" y="185">30</text>
<text x="287.7" y="181.1">A.0</text>
</g>
<g font-size="1.7" fill="#f00">
<text x="197.4" y="22.6">+V3.3S_SATAPWR</text>
<text x="197.4" y="34.2">+V5S_SATAPWR</text>
<text x="20.1" y="41">&lt;3&gt; SATA0_RX_P</text>
<text x="23.6" y="36.1">VCC5V_SATA_CN</text>
<text x="87.7" y="41">&lt;3&gt; SATA1_RX_P</text>
<text x="19.9" y="42.9">&lt;3&gt; SATA0_RX_N</text>
<text x="87.5" y="42.9">&lt;3&gt; SATA1_RX_N</text>
<text x="197.4" y="45.8">+V12S_SATAPWR</text>
<text x="20.3" y="48.7">&lt;3&gt; SATA0_TX_N</text>
<text x="20.5" y="50.7">&lt;3&gt; SATA0_TX_P</text>
<text x="87.9" y="48.7">&lt;3&gt; SATA1_TX_N</text>
<text x="88.1" y="50.7">&lt;3&gt; SATA1_TX_P</text>
<text x="31.3" y="76.6">VCCSATA_EN#</text>
<text x="83.4" y="74.7">VCC5V_SATA</text>
<text x="106.6" y="74.7">VCC5V_SATA_CN</text>
<text x="106.6" y="76.6">VCC5V_SATA</text>
<text x="75.7" y="82.4">SATA_ILIM</text>
<text x="75.7" y="78.6">VCCSATA_FAULT#</text>
<text x="71.9" y="130.7">HDD_LED_AN</text>
<text x="93.1" y="134.5">HDD_LED_VCC</text>
<text x="12.8" y="144.1">&lt;3,24&gt; SATA_ACT#</text>
<text x="58.3" y="144.2">HDD_LED_CA</text>
</g>
<g font-size="1.7" fill="#004080">
<text x="55.1" y="68.4">IN</text>
<text x="55.1" y="70.3">IN</text>
<text x="63.9" y="68.4">OUT1</text>
<text x="55.1" y="74.2">EN1#</text>
<text x="61.1" y="72.3">FAULT1#</text>
<text x="63.9" y="76.1">OUT2</text>
<text x="126.5" y="74.2">1</text>
<text x="126.5" y="76.1">2</text>
<text x="55.1" y="81.9">GND</text>
<text x="55.1" y="78">EN2#</text>
<text x="55.1" y="83.8">PAD</text>
<text x="61.1" y="80">FAULT2#</text>
<text x="65.4" y="83.8">ILIM</text>
<text x="126.5" y="78">3</text>
<text x="116.8" y="143.7">1</text>
<text x="116.8" y="145.6">2</text>
</g>
<g font-size="1.4">
<text x="30.9" y="1.4">5</text>
<text x="88.9" y="1.4">4</text>
<text x="146.8" y="1.4">3</text>
<text x="204.7" y="1.4">2</text>
<text x="262.6" y="1.4">1</text>
<text x=".5" y="26.1">D</text>
<text x="292.1" y="26.1">D</text>
<text x=".5" y="71.9">C</text>
<text x="292.1" y="71.9">C</text>
<text x=".5" y="117.8">B</text>
<text x="292.1" y="117.8">B</text>
<text x=".5" y="163.6">A</text>
<text x="292.1" y="163.6">A</text>
<text x="30.9" y="186.8">5</text>
<text x="88.9" y="186.8">4</text>
<text x="146.8" y="186.8">3</text>
<text x="204.7" y="186.8">2</text>
<text x="262.6" y="186.8">1</text>
</g>
</svg>
